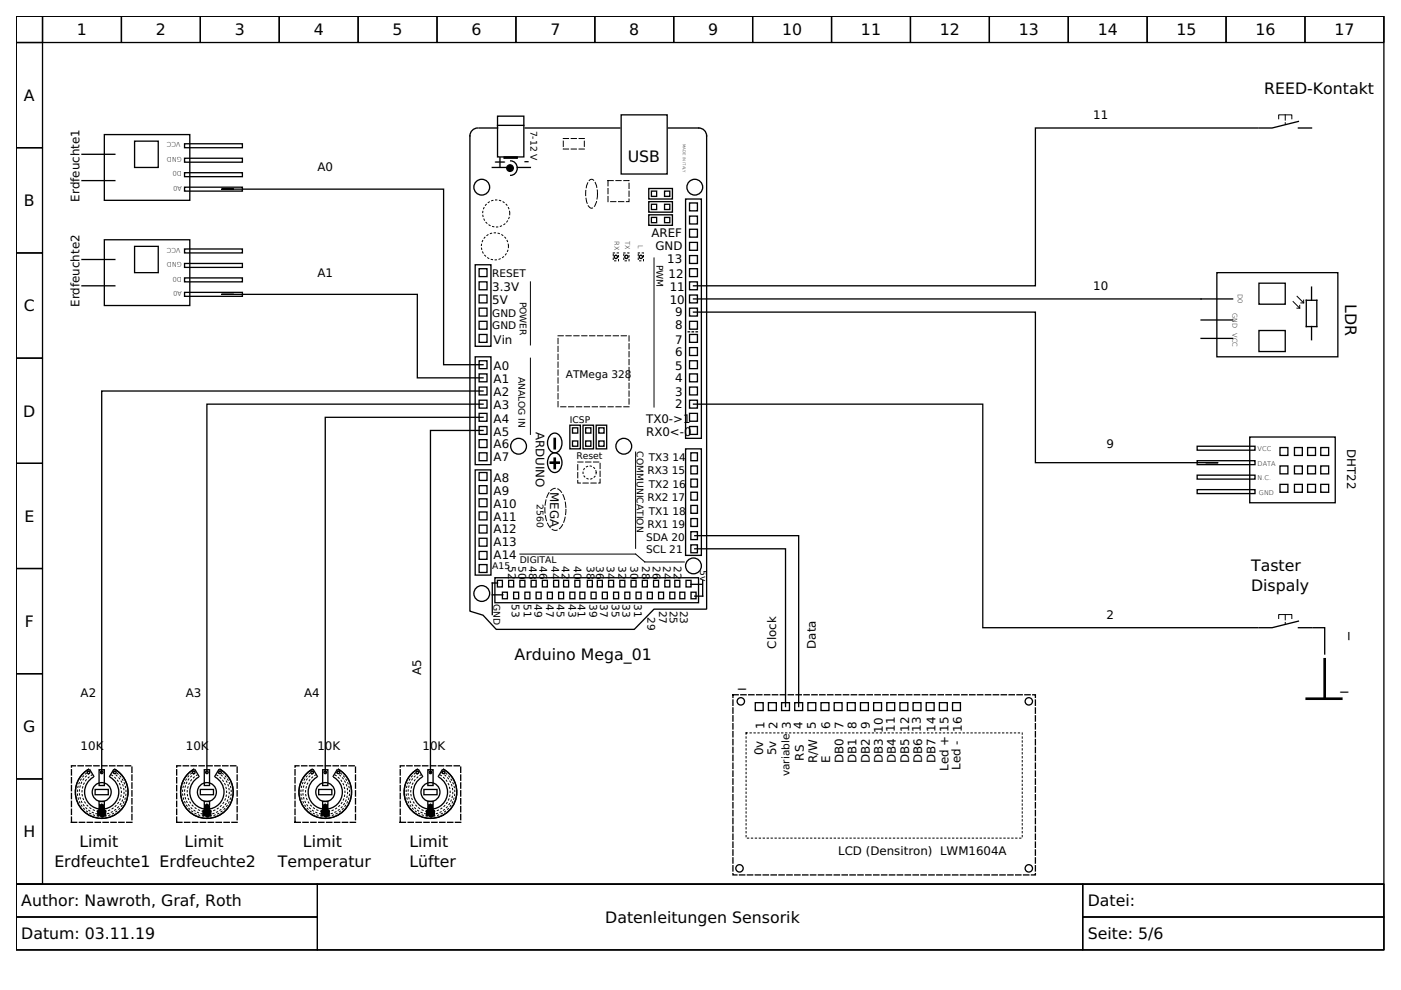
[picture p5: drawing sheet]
<svg xmlns="http://www.w3.org/2000/svg" width="297mm" height="210mm" viewBox="0 0 297 210" stroke-linecap="round" stroke-linejoin="round" font-family="sans-serif">
<g fill="none" stroke="#000" stroke-width=".28">
<path d="M3.4 3.4h290v184.1h-290zM3.4 3.4h5.6v5.6h-5.6zM3.4 9h5.6v22.3h-5.6zM9 3.4h16.7v5.6h-16.7zM25.7 3.4h16.8v5.6h-16.8zM42.5 3.4h16.7v5.6h-16.7zM59.2 3.4h16.7v5.6h-16.7zM75.9 3.4h16.8v5.6h-16.8zM92.7 3.4h16.7v5.6h-16.7zM109.4 3.4h16.7v5.6h-16.7zM126.1 3.4h16.7v5.6h-16.7zM142.8 3.4h16.8v5.6h-16.8z"/>
<path d="M159.6 3.4h16.7v5.6h-16.7zM176.3 3.4h16.7v5.6h-16.7zM193 3.4h16.8v5.6h-16.8zM209.8 3.4h16.7v5.6h-16.7zM226.5 3.4h16.7v5.6h-16.7zM243.2 3.4h16.8v5.6h-16.8zM260 3.4h16.7v5.6h-16.7zM276.7 3.4h16.7v5.6h-16.7zM3.4 31.3h5.6v22.3h-5.6zM17.4 38.3h7M17.4 32.7h7M22.1 28.5h18.1v14h-18.1z"/>
<path d="M28.5 29.9h5.1v5.6h-5.1zM39.1 30.5h12.3v.8h-12.3zM39.1 33.6h12.3v.8h-12.3zM39.1 36.6h12.3v.9h-12.3zM39.1 39.7h12.3v.8h-12.3zM101.3 27.1a1.67 1.67 0 0 0-1.7 1.7v100.8l2.8 .8 2.8 3h29.3l4.2-4.2h11.1v-100.4a1.67 1.67 0 0 0-1.7-1.7h-6.4M101.6 27.1h3.9M104.4 35.5h3M105.5 24.6h5.6v8.7h-5.6zM105.5 26.6h5.6M106.9 33.3h2.8v.3h-2.8zM108.3 34.1a1.54 1.54 0 0 1 1.4 1.5 1.54 1.54 0 0 1-1.4 1.6"/>
<path d="M109.7 35.5h2.8M111.3 27.1h20.1M131.7 24.4h9.8v12.5h-9.8zM137.6 40h5v2.2h-5zM266.6 27.1h-47.1v33.5h-72.5M275.3 25.7l-5.6 1.4h-2.8M275.3 27.1h2.8M3.4 53.6h5.6v22.3h-5.6zM17.4 55h7M22.1 50.8h18.1v14h-18.1zM28.5 52.2h5.1v5.6h-5.1zM39.1 52.8h12.3v.8h-12.3z"/>
<path d="M39.1 55.9h12.3v.8h-12.3zM39.1 58.9h12.3v.9h-12.3zM49.4 40.1h-2.5h47.2v37.2h8.3M100.7 56.1h3.4v17.3h-3.4zM101.6 59.8h1.7v1.6h-1.7zM101.6 57h1.7v1.6h-1.7zM137.6 42.8h5v2.2h-5zM137.6 45.5h5v2.3h-5zM138.1 43.3h1.1v1.1h-1.1zM138.1 46.1h1.1v1.1h-1.1zM138.1 40.5h1.1v1.1h-1.1zM140.9 40.5h1.1v1.1h-1.1z"/>
<path d="M140.9 43.3h1.1v1.1h-1.1zM140.9 46.1h1.1v1.1h-1.1zM145.4 42.2h3.3v50.7h-3.3zM146.2 45.8h1.7v1.7h-1.7zM146.2 48.6h1.7v1.7h-1.7zM146.2 43h1.7v1.7h-1.7zM146.2 54.2h1.7v1.7h-1.7zM146.2 59.8h1.7v1.6h-1.7zM146.2 57h1.7v1.6h-1.7zM146.2 51.4h1.7v1.7h-1.7zM258 57.8h25.7v17.9h-25.7zM3.4 75.9h5.6v22.3h-5.6z"/>
<path d="M17.4 60.6h7M39.1 62h12.3v.8h-12.3zM49.4 62.4h-2.5h41.6v17.7h13.9M100.7 75.7h3.4v22.8h-3.4zM101.6 79.3h1.7v1.7h-1.7zM101.6 62.5h1.7v1.7h-1.7zM101.6 76.5h1.7v1.7h-1.7zM101.6 68.1h1.7v1.7h-1.7zM101.6 70.9h1.7v1.7h-1.7zM101.6 65.3h1.7v1.7h-1.7zM146.2 79.3h1.7v1.7h-1.7zM146.2 76.5h1.7v1.7h-1.7z"/>
<path d="M146.2 73.7h1.7v1.7h-1.7zM146.2 70.9h1.7v1.7h-1.7zM146.2 68.1h1.7v1.7h-1.7zM146.2 62.5h1.7v1.7h-1.7zM146.2 65.3h1.7v1.7h-1.7zM147 63.4h114.3M147 66.2h72.5v31.9h38.8h-2.5M254.7 67.8h6.6M254.7 71.7h6.6M266.9 70.1h5.6v4.4h-5.6zM266.9 60h5.6v4.5h-5.6zM277 63.7h2.2v5.5h-2.2z"/>
<path d="M278.1 60.9v2.8M278.1 69.2v2.8M3.4 98.2h5.6v22.3h-5.6zM100.7 99.6h3.4v22.3h-3.4zM101.6 96h1.7v1.7h-1.7zM101.6 93.2h1.7v1.7h-1.7zM101.6 84.9h1.7v1.6h-1.7zM101.6 87.6h1.7v1.7h-1.7zM101.6 82.1h1.7v1.6h-1.7zM101.6 90.4h1.7v1.7h-1.7zM102.4 82.9h-80.8v80.9M102.4 85.7h-58.5v78.1"/>
<path d="M102.4 88.5h-33.4v75.3M102.4 91.3h-11.1v72.5M116.6 98h2v.2h-2zM116.8 96.3a1.43 1.43 0 0 1 1.6-.1 1.43 1.43 0 0 1 .7 1.3 1.86 1.86 0 0 1-1.9 2.6 2.41 2.41 0 0 1-.4-3.8zM116.8 92.1a1.43 1.43 0 0 1 1.6-.1 1.43 1.43 0 0 1 .7 1.4 1.86 1.86 0 0 1-1.9 2.5 2.41 2.41 0 0 1-.4-3.8zM117.5 97.1h.3v2.3h-.3zM117.5 92.9h.3v2.3h-.3zM120.8 90.2h2.3v5h-2.3zM121.4 93.5h1.1v1.1h-1.1zM121.4 90.7h1.1v1.1h-1.1zM123.6 90.2h2.2v5h-2.2zM124.2 93.5h1.1v1.1h-1.1z"/>
<path d="M124.2 90.7h1.1v1.1h-1.1zM126.4 90.2h2.2v5h-2.2zM127 90.7h1.1v1.1h-1.1zM127 93.5h1.1v1.1h-1.1zM145.4 95.2h3.3v22.6h-3.3zM146.2 82.1h1.7v1.6h-1.7zM146.2 87.6h1.7v1.7h-1.7zM146.2 90.4h1.7v1.7h-1.7zM146.2 84.9h1.7v1.6h-1.7zM146.5 96h1.4v1.7h-1.4zM146.5 98.8h1.4v1.7h-1.4zM147 85.7h61.4v47.4h58.2"/>
<path d="M253.8 97.7h12.3v.8h-12.3zM253.8 94.6h12.3v.8h-12.3zM265 92.7h18.1v13.9h-18.1zM271.4 98.8h1.7v1.7h-1.7zM271.4 94.9h1.7v1.7h-1.7zM274.4 98.8h1.7v1.7h-1.7zM274.4 94.9h1.7v1.7h-1.7zM277.2 98.8h1.7v1.7h-1.7zM277.2 94.9h1.7v1.7h-1.7zM280 98.8h1.7v1.7h-1.7zM280 94.9h1.7v1.7h-1.7zM101.6 103h1.7v1.6h-1.7z"/>
<path d="M101.6 116.9h1.7v1.7h-1.7zM101.6 114.1h1.7v1.7h-1.7zM101.6 108.6h1.7v1.6h-1.7zM101.6 105.8h1.7v1.6h-1.7zM101.6 111.3h1.7v1.7h-1.7zM101.6 119.7h1.7v1.7h-1.7zM101.6 100.2h1.7v1.7h-1.7zM146.5 115.5h1.4v1.7h-1.4zM146.5 101.6h1.4v1.7h-1.4zM146.5 112.7h1.4v1.7h-1.4zM146.5 107.2h1.4v1.6h-1.4zM146.5 104.4h1.4v1.6h-1.4z"/>
<path d="M146.5 109.9h1.4v1.7h-1.4zM147.3 116.4h19.2v33.4M147.3 113.6h22v36.2M253.8 103.8h12.3v.8h-12.3zM253.8 100.7h12.3v.9h-12.3zM271.4 102.7h1.7v1.7h-1.7zM274.4 102.7h1.7v1.7h-1.7zM277.2 102.7h1.7v1.7h-1.7zM280 102.7h1.7v1.7h-1.7zM3.4 120.5h5.6v22.3h-5.6zM104.4 126.1h2.2M104.9 122.5h43.2v5.3h-43.2z"/>
<path d="M105.5 123.1h1v1.3h-1zM105.5 123.6h-1.1v6.7M106.5 125.6h1.1v1.4h-1.1zM107.8 123.1h1.1v1.3h-1.1zM108.9 125.6h1.1v1.4h-1.1zM110.2 123.1h1.1v1.3h-1.1zM111.3 125.6h1v1.4h-1zM112.6 123.1h1.1v1.3h-1.1zM113.7 125.6h1v1.4h-1zM115 123.1h1.1v1.3h-1.1zM116.1 125.6h1v1.4h-1zM117.4 123.1h1v1.3h-1z"/>
<path d="M118.4 125.6h1.1v1.4h-1.1zM119.5 123.1h1.1v1.3h-1.1zM120.8 125.6h1.1v1.4h-1.1zM121.9 123.1h1v1.3h-1zM122.9 125.6h1.1v1.4h-1.1zM124.5 123.1h1.1v1.3h-1.1zM125.3 125.6h1.1v1.4h-1.1zM126.6 123.1h1.1v1.3h-1.1zM127.7 125.6h1.1v1.4h-1.1zM129 123.1h1.1v1.3h-1.1zM130.1 125.6h1.1v1.4h-1.1zM131.4 123.1h1.1v1.3h-1.1z"/>
<path d="M132.5 125.6h1v1.4h-1zM133.8 123.1h1.1v1.3h-1.1zM134.9 125.6h1v1.4h-1zM136.2 123.1h1v1.3h-1zM137.2 125.6h1.1v1.4h-1.1zM138.6 123.1h1v1.3h-1zM139.6 125.6h1.1v1.4h-1.1zM141 123.1h1v1.3h-1zM142 125.6h1.1v1.4h-1.1zM143.1 123.1h1v1.3h-1zM144.1 125.6h1.1v1.4h-1.1zM145.5 123.1h1v1.3h-1z"/>
<path d="M146.5 123.9h2.2M146.5 125.6h1.1v1.4h-1.1zM149 123.1v3.3h-1.7M275.3 131.7l-5.6 1.4h-2.8M275.3 133.1h2.8M278.4 133.1h2.5v5.6M3.4 142.8h5.6v22.4h-5.6zM160.1 149h1.7v1.7h-1.7zM162.9 149h1.7v1.7h-1.7zM165.7 149h1.7v1.7h-1.7zM168.5 149h1.7v1.7h-1.7zM171.3 149h1.7v1.7h-1.7z"/>
<path d="M174.1 149h1.6v1.7h-1.6zM176.9 149h1.6v1.7h-1.6zM179.7 149h1.6v1.7h-1.6zM182.4 149h1.7v1.7h-1.7zM185.2 149h1.7v1.7h-1.7zM188 149h1.7v1.7h-1.7zM190.8 149h1.7v1.7h-1.7zM193.6 149h1.7v1.7h-1.7zM196.4 149h1.7v1.7h-1.7zM199.2 149h1.6v1.7h-1.6zM202 149h1.6v1.7h-1.6zM3.4 165.2h5.6v22.3h-5.6z"/>
<path d="M19.1 163.2l.8 1.4M20.2 167.4h2.8v1.1h-2.8zM21 163.2h1.1v3.3h-1.1zM21 169.9h1.1v.8h-1.1zM23.4 164.8a3.6 3.6 0 0 1 .9 5.5 3.6 3.6 0 0 1-5.5 0 3.6 3.6 0 0 1 .9-5.5M24.1 163.2l-.9 1.4M24.4 163.1a5.6 5.6 0 0 1 1.4 8.4 5.6 5.6 0 0 1-8.5 0 5.6 5.6 0 0 1 1.5-8.4M41.4 163.2l.8 1.4M42.5 167.4h2.8v1.1h-2.8zM43.3 163.2h1.1v3.3h-1.1zM43.3 169.9h1.1v.8h-1.1zM45.7 164.8a3.6 3.6 0 0 1 .9 5.5 3.6 3.6 0 0 1-5.5 0 3.6 3.6 0 0 1 1-5.5"/>
<path d="M46.4 163.2l-.9 1.4M46.7 163.1a5.6 5.6 0 0 1 1.4 8.4 5.6 5.6 0 0 1-8.5 0 5.6 5.6 0 0 1 1.5-8.4M66.5 163.2l.8 1.4M67.6 167.4h2.8v1.1h-2.8zM68.4 163.2h1.1v3.3h-1.1zM68.4 169.9h1.1v.8h-1.1zM70.8 164.8a3.6 3.6 0 0 1 .9 5.5 3.6 3.6 0 0 1-5.5 0 3.6 3.6 0 0 1 .9-5.5M71.5 163.2l-.9 1.4M71.8 163.1a5.6 5.6 0 0 1 1.4 8.4 5.6 5.6 0 0 1-8.5 0 5.6 5.6 0 0 1 1.5-8.4M88.8 163.2l.8 1.4M89.9 167.4h2.8v1.1h-2.8zM90.7 163.2h1.1v3.3h-1.1z"/>
<path d="M90.7 169.9h1.1v.8h-1.1zM93.1 164.8a3.6 3.6 0 0 1 .9 5.5 3.6 3.6 0 0 1-5.5 0 3.6 3.6 0 0 1 1-5.5M93.8 163.2l-.9 1.4M94.1 163.1a5.6 5.6 0 0 1 1.4 8.4 5.6 5.6 0 0 1-8.5 0 5.6 5.6 0 0 1 1.5-8.4M3.4 187.5h290v13.9h-290z"/>
<circle cx="102.1" cy="39.7" r="1.67"/>
<circle cx="147.3" cy="39.7" r="1.67"/>
<circle cx="130.6" cy="54.5" r=".35"/>
<circle cx="132.8" cy="54.5" r=".35"/>
<circle cx="135.9" cy="54.5" r=".35"/>
<circle cx="109.9" cy="94.6" r="1.67"/>
<circle cx="132.3" cy="94.6" r="1.67"/>
<circle cx="147" cy="120" r="1.67"/>
<circle cx="102.1" cy="125.8" r="1.67"/>
<circle cx="157.1" cy="148.7" r=".78"/>
<circle cx="218.1" cy="148.7" r=".78"/>
<circle cx="18.8" cy="163.8" r=".28"/>
<circle cx="21.6" cy="167.9" r="2.01"/>
<circle cx="21.6" cy="163.8" r=".28"/>
<circle cx="24.4" cy="163.8" r=".28"/>
<circle cx="41.1" cy="163.8" r=".28"/>
<circle cx="43.9" cy="163.8" r=".28"/>
<circle cx="43.9" cy="167.9" r="2.01"/>
<circle cx="46.7" cy="163.8" r=".28"/>
<circle cx="66.2" cy="163.8" r=".28"/>
<circle cx="69" cy="163.8" r=".28"/>
<circle cx="69" cy="167.9" r="2.01"/>
<circle cx="71.7" cy="163.8" r=".28"/>
<circle cx="88.5" cy="163.8" r=".28"/>
<circle cx="91.3" cy="167.9" r="2.01"/>
<circle cx="91.3" cy="163.8" r=".28"/>
<circle cx="94.1" cy="163.8" r=".28"/>
<circle cx="156.8" cy="184.1" r=".78"/>
<circle cx="218.1" cy="184.1" r=".78"/>
</g>
<g fill="none" stroke="#000" stroke-width=".21">
<path d="M271.1 25.2v-.8h2.8v.8M112.5 59.8v13.3M138.7 54.7v31.6M112.5 75.9v16.2M274.2 63.9l1.4 1.4M275 62.8l1.4 1.4M275.6 64.7v.6h-.6M276.4 63.6v.6h-.6M134.8 95.8v20.5M110.2 117.5h24.6l1.9 1.6h8.4M271.1 131.1v-.8h2.8v.8M3.4 187.5h63.9v6.9h-63.9z"/>
<path d="M3.4 194.4h63.9v7h-63.9zM67.3 187.5h162.3v13.9h-162.3zM229.6 187.5h63.8v6.9h-63.8zM229.6 194.4h63.8v7h-63.8z"/>
</g>
<path d="M119.4 29.4h4.5v2.2h-4.5zM125.1 38.1l.3-.1a1.66 1.66 0 0 1 1.1 1.5 5.3 5.3 0 0 1-.7 4.5l-.4 .1a1.66 1.66 0 0 1-1.1-1.5 5.3 5.3 0 0 1 .8-4.5zM128.9 38.3h4.5v4.5h-4.5zM272.5 24.4v1.9M118.3 71.2h15.1v15h-15.1zM122.5 98h4.7v4.4h-4.7zM116.9 103.9a1.54 1.54 0 0 1 2.4 .9 7.1 7.1 0 0 1-.7 7.3 1.54 1.54 0 0 1-2.4-.9 7.1 7.1 0 0 1 .7-7.3zM272.5 130.3v2" fill="none" stroke="#000" stroke-width=".21" stroke-dasharray="1.1 .6"/>
<g fill="none" stroke="#000" stroke-width=".21" stroke-dasharray=".3 .6">
<path d="M130 53.6h1.1v1.7h-1.1zM132.3 53.6h1.1v1.7h-1.1zM135.3 53.6h1.1v1.7h-1.1zM158.2 155.4h58.5v22.3h-58.5zM23.7 164.3a4.2 4.2 0 0 1 1.1 6.3 4.2 4.2 0 0 1-6.4 0 4.2 4.2 0 0 1 1.1-6.3M23.9 163.8a4.7 4.7 0 0 1 1.3 7.2 4.7 4.7 0 0 1-7.3 0 4.7 4.7 0 0 1 1.3-7.2M24.1 163.5a5.2 5.2 0 0 1 1.4 7.8 5.2 5.2 0 0 1-7.9 0 5.2 5.2 0 0 1 1.4-7.8M46 164.3a4.2 4.2 0 0 1 1.1 6.3 4.2 4.2 0 0 1-6.4 0 4.2 4.2 0 0 1 1.1-6.3M46.2 163.8a4.7 4.7 0 0 1 1.3 7.2 4.7 4.7 0 0 1-7.3 0 4.7 4.7 0 0 1 1.3-7.2M46.4 163.5a5.2 5.2 0 0 1 1.4 7.8 5.2 5.2 0 0 1-7.9 0 5.2 5.2 0 0 1 1.4-7.8M71.1 164.3a4.2 4.2 0 0 1 1.1 6.3 4.2 4.2 0 0 1-6.4 0 4.2 4.2 0 0 1 1.1-6.3M71.3 163.8a4.7 4.7 0 0 1 1.3 7.2 4.7 4.7 0 0 1-7.3 0 4.7 4.7 0 0 1 1.3-7.2"/>
<path d="M71.5 163.5a5.2 5.2 0 0 1 1.4 7.8 5.2 5.2 0 0 1-7.9 0 5.2 5.2 0 0 1 1.4-7.8M93.4 164.3a4.2 4.2 0 0 1 1.1 6.3 4.2 4.2 0 0 1-6.4 0 4.2 4.2 0 0 1 1.1-6.3M93.6 163.8a4.7 4.7 0 0 1 1.3 7.2 4.7 4.7 0 0 1-7.3 0 4.7 4.7 0 0 1 1.3-7.2M93.8 163.5a5.2 5.2 0 0 1 1.4 7.8 5.2 5.2 0 0 1-7.9 0 5.2 5.2 0 0 1 1.4-7.8"/>
<circle cx="104.9" cy="52.2" r="2.87"/>
<circle cx="105.2" cy="45.3" r="2.87"/>
<circle cx="125" cy="100.2" r="1.39"/>
</g>
<path d="M145.9 70.4h2.2" fill="none" stroke="#000" stroke-width=".28" stroke-dasharray=".3 .6"/>
<g fill="#000" stroke="#000" stroke-width=".28">
<path d="M21 171l.6-.5 .5 .5v.8h.3v1.2h-.3l-.3 .2h-.2l-.3-.2h-.6v-1.2h.3z" fill-rule="evenodd"/>
<path d="M43.3 171l.6-.5 .5 .5v.8h.3v1.2h-.3l-.3 .2h-.2l-.3-.2h-.6v-1.2h.3z" fill-rule="evenodd"/>
<path d="M68.4 171l.6-.5 .5 .5v.8h.3v1.2h-.3l-.3 .2h-.2l-.3-.2h-.6v-1.2h.3z" fill-rule="evenodd"/>
<path d="M90.7 171l.6-.5 .5 .5v.8h.3v1.2h-.3l-.3 .2h-.2l-.3-.2h-.6v-1.2h.3z" fill-rule="evenodd"/>
<circle cx="108.1" cy="35.6" r=".7"/>
</g>
<path d="M155.4 147.3h64.1v38.2h-64.1zM15.1 162.4h12.9v12h-12.9zM37.5 162.4h12.8v12h-12.8zM62.5 162.4h12.9v12h-12.9zM84.9 162.4h12.8v12h-12.8z" fill="none" stroke="#000" stroke-width=".28" stroke-dasharray="1.1 .6"/>
<path d="M280.9 139.8v8.1M277.1 148.1h7.3" fill="none" stroke="#000" stroke-width=".56"/>
<g font-size="3.3">
<text x="16.3" y="7.5">1</text>
<text x="33" y="7.5">2</text>
<text x="49.8" y="7.5">3</text>
<text x="66.5" y="7.5">4</text>
<text x="83.2" y="7.5">5</text>
<text x="100" y="7.5">6</text>
<text x="116.7" y="7.5">7</text>
<text x="133.4" y="7.5">8</text>
<text x="150.1" y="7.5">9</text>
<text x="165.8" y="7.5">10</text>
<text x="182.5" y="7.5">11</text>
<text x="199.3" y="7.5">12</text>
<text x="216" y="7.5">13</text>
<text x="232.7" y="7.5">14</text>
<text x="249.5" y="7.5">15</text>
<text x="266.2" y="7.5">16</text>
<text x="282.9" y="7.5">17</text>
<text x="5.1" y="21.4">A</text>
<text x="268" y="20">REED-Kontakt</text>
<text x="104.6" y="35.5">+</text>
<text x="111.1" y="35.2">-</text>
<text x="133.1" y="34.4">USB</text>
<text x="5.1" y="43.7">B</text>
<text x="285.2" y="64.5" transform="rotate(90 285.2 64.5)">LDR</text>
<text x="5.1" y="66">C</text>
<text x="4.9" y="88.3">D</text>
<text x="5.2" y="110.6">E</text>
<text x="265.2" y="121.1">Taster</text>
<text x="265.2" y="125.3">Dispaly</text>
<text x="5.3" y="132.9">F</text>
<text x="285.3" y="135.6" transform="rotate(-90 285.3 135.6)">_</text>
<text x="109.1" y="139.9">Arduino Mega_01</text>
<text x="156.5" y="145.5">_</text>
<text x="284.2" y="146.1">_</text>
<text x="4.9" y="155.3">G</text>
<text x="5" y="177.6">H</text>
<text x="16.8" y="179.7">Limit</text>
<text x="39.1" y="179.7">Limit</text>
<text x="64.2" y="179.7">Limit</text>
<text x="86.8" y="179.7">Limit</text>
<text x="11.5" y="183.8">Erdfeuchte1 Erdfeuchte2</text>
<text x="58.9" y="183.8">Temperatur</text>
<text x="86.8" y="183.8">Lüfter</text>
<text x="4.5" y="192.2">Author: Nawroth, Graf, Roth</text>
<text x="128.3" y="195.7">Datenleitungen Sensorik</text>
<text x="230.6" y="192.2">Datei:</text>
<text x="4.5" y="199.2">Datum: 03.11.19</text>
<text x="230.6" y="199.2">Seite: 5/6</text>
</g>
<g font-size="2.5">
<text x="231.8" y="25.2">11</text>
<text x="67.3" y="36.3">A0</text>
<text x="16.8" y="42.8" transform="rotate(-90 16.8 42.8)">Erdfeuchte1</text>
<text x="138.1" y="50.3">AREF</text>
<text x="138.9" y="53.1">GND</text>
<text x="67.3" y="58.6">A1</text>
<text x="141.5" y="55.9">13</text>
<text x="141.7" y="58.9">12</text>
<text x="16.8" y="65.1" transform="rotate(-90 16.8 65.1)">Erdfeuchte2</text>
<text x="104.4" y="61.7">3.3V</text>
<text x="104.4" y="64.5">5V</text>
<text x="142" y="64.5">10</text>
<text x="142" y="61.7">11</text>
<text x="231.8" y="61.4">10</text>
<text x="143.1" y="67">9</text>
<text x="143.1" y="69.8">8</text>
<text x="104.6" y="72.9">Vin</text>
<text x="143.1" y="72.9">7</text>
<text x="143.1" y="75.4">6</text>
<text x="104.6" y="78.4">A0</text>
<text x="104.6" y="81.2">A1</text>
<text x="143.1" y="81">4</text>
<text x="143.1" y="78.4">5</text>
<text x="104.6" y="89.6">A4</text>
<text x="104.6" y="86.8">A3</text>
<text x="104.6" y="84">A2</text>
<text x="137" y="89.6">TX0-&gt;1</text>
<text x="143.1" y="84">3</text>
<text x="143.1" y="86.5">2</text>
<text x="104.6" y="94.9">A6</text>
<text x="104.6" y="92.4">A5</text>
<text x="113.6" y="91.5" transform="rotate(90 113.6 91.5)">ARDUINO</text>
<text x="137" y="92.4">RX0&lt;-0</text>
<text x="234.6" y="94.9">9</text>
<text x="285.6" y="95.2" transform="rotate(90 285.6 95.2)">DHT22</text>
<text x="104.6" y="97.7">A7</text>
<text x="104.6" y="107.7">A10</text>
<text x="104.6" y="104.9">A9</text>
<text x="104.6" y="102.1">A8</text>
<text x="116.6" y="104.4" transform="rotate(90 116.6 104.4)">MEGA</text>
<text x="104.6" y="113">A12</text>
<text x="104.6" y="110.5">A11</text>
<text x="104.6" y="118.6">A14</text>
<text x="104.6" y="115.8">A13</text>
<text x="234.6" y="131.1">2</text>
<text x="164.6" y="137.6" transform="rotate(-90 164.6 137.6)">Clock</text>
<text x="173" y="137.6" transform="rotate(-90 173 137.6)">Data</text>
<text x="89.3" y="143.1" transform="rotate(-90 89.3 143.1)">A5</text>
<text x="17.1" y="147.9">A2</text>
<text x="39.4" y="147.9">A3</text>
<text x="64.5" y="147.9">A4</text>
<text x="162.1" y="154.6" transform="rotate(-90 162.1 154.6)">1</text>
<text x="164.9" y="154.6" transform="rotate(-90 164.9 154.6)">2</text>
<text x="167.7" y="154.6" transform="rotate(-90 167.7 154.6)">3</text>
<text x="170.2" y="154.6" transform="rotate(-90 170.2 154.6)">4</text>
<text x="173" y="154.6" transform="rotate(-90 173 154.6)">5</text>
<text x="176" y="154.6" transform="rotate(-90 176 154.6)">6</text>
<text x="178.8" y="154.6" transform="rotate(-90 178.8 154.6)">7</text>
<text x="181.6" y="154.6" transform="rotate(-90 181.6 154.6)">8</text>
<text x="184.4" y="154.6" transform="rotate(-90 184.4 154.6)">9</text>
<text x="187.2" y="155.4" transform="rotate(-90 187.2 155.4)">10</text>
<text x="189.7" y="155.1" transform="rotate(-90 189.7 155.1)">11</text>
<text x="192.8" y="155.1" transform="rotate(-90 192.8 155.1)">12</text>
<text x="195.3" y="155.1" transform="rotate(-90 195.3 155.1)">13</text>
<text x="198.3" y="155.1" transform="rotate(-90 198.3 155.1)">14</text>
<text x="201.1" y="155.1" transform="rotate(-90 201.1 155.1)">15</text>
<text x="203.9" y="155.1" transform="rotate(-90 203.9 155.1)">16</text>
<text x="17.1" y="159">10K</text>
<text x="39.4" y="159">10K</text>
<text x="67.3" y="159">10K</text>
<text x="89.6" y="159">10K</text>
<text x="161.8" y="160.1" transform="rotate(-90 161.8 160.1)">0v</text>
<text x="164.6" y="160.1" transform="rotate(-90 164.6 160.1)">5v</text>
<text x="170.5" y="161.2" transform="rotate(-90 170.5 161.2)">RS</text>
<text x="173.2" y="161.8" transform="rotate(-90 173.2 161.8)">R/W</text>
<text x="176" y="161.8" transform="rotate(-90 176 161.8)">E</text>
<text x="178.8" y="161.8" transform="rotate(-90 178.8 161.8)">DB0</text>
<text x="181.6" y="161.8" transform="rotate(-90 181.6 161.8)">DB1</text>
<text x="184.4" y="161.8" transform="rotate(-90 184.4 161.8)">DB2</text>
<text x="187.2" y="161.8" transform="rotate(-90 187.2 161.8)">DB3</text>
<text x="190" y="161.8" transform="rotate(-90 190 161.8)">DB4</text>
<text x="192.8" y="161.8" transform="rotate(-90 192.8 161.8)">DB5</text>
<text x="195.5" y="161.8" transform="rotate(-90 195.5 161.8)">DB6</text>
<text x="198.3" y="161.8" transform="rotate(-90 198.3 161.8)">DB7</text>
<text x="201.1" y="163.5" transform="rotate(-90 201.1 163.5)">Led +</text>
<text x="203.6" y="163.2" transform="rotate(-90 203.6 163.2)">Led -</text>
<text x="177.7" y="181.3">LCD (Densitron) LWM1604A</text>
</g>
<g font-size="2.2">
<text x="104.4" y="58.6">RESET</text>
<text x="104.4" y="67.3">GND</text>
<text x="104.4" y="69.8">GND</text>
<text x="120" y="80.1">ATMega 328</text>
<text x="137.3" y="100.5">RX3</text>
<text x="137.6" y="97.7">TX3</text>
<text x="142.5" y="100.5">15</text>
<text x="142.6" y="97.7">14</text>
<text x="137.3" y="106.3">RX2</text>
<text x="137.6" y="103.5">TX2</text>
<text x="142.5" y="106.3">17</text>
<text x="142.6" y="103.5">16</text>
<text x="137.3" y="111.9">RX1</text>
<text x="137.6" y="109.1">TX1</text>
<text x="142.5" y="111.9">19</text>
<text x="142.6" y="109.1">18</text>
<text x="107.7" y="120" transform="rotate(90 107.7 120)">52</text>
<text x="109.9" y="120" transform="rotate(90 109.9 120)">50</text>
<text x="112.2" y="120" transform="rotate(90 112.2 120)">48</text>
<text x="114.4" y="120" transform="rotate(90 114.4 120)">46</text>
<text x="116.9" y="120" transform="rotate(90 116.9 120)">44</text>
<text x="119.1" y="120" transform="rotate(90 119.1 120)">42</text>
<text x="121.7" y="120" transform="rotate(90 121.7 120)">40</text>
<text x="124.4" y="120" transform="rotate(90 124.4 120)">38</text>
<text x="126.4" y="120" transform="rotate(90 126.4 120)">36</text>
<text x="128.6" y="120" transform="rotate(90 128.6 120)">34</text>
<text x="131.1" y="120" transform="rotate(90 131.1 120)">32</text>
<text x="133.6" y="120" transform="rotate(90 133.6 120)">30</text>
<text x="136.2" y="120" transform="rotate(90 136.2 120)">28</text>
<text x="137" y="114.7">SDA 20</text>
<text x="137" y="117.2">SCL 21</text>
<text x="138.4" y="120" transform="rotate(90 138.4 120)">26</text>
<text x="140.6" y="120" transform="rotate(90 140.6 120)">24</text>
<text x="142.8" y="120" transform="rotate(90 142.8 120)">22</text>
<text x="108.6" y="128.1" transform="rotate(90 108.6 128.1)">53</text>
<text x="111.1" y="128.1" transform="rotate(90 111.1 128.1)">51</text>
<text x="113.3" y="128.1" transform="rotate(90 113.3 128.1)">49</text>
<text x="115.8" y="128.1" transform="rotate(90 115.8 128.1)">47</text>
<text x="118" y="128.1" transform="rotate(90 118 128.1)">45</text>
<text x="120.5" y="128.1" transform="rotate(90 120.5 128.1)">43</text>
<text x="122.5" y="128.1" transform="rotate(90 122.5 128.1)">41</text>
<text x="125" y="128.1" transform="rotate(90 125 128.1)">39</text>
<text x="127.2" y="128.1" transform="rotate(90 127.2 128.1)">37</text>
<text x="129.7" y="128.1" transform="rotate(90 129.7 128.1)">35</text>
<text x="132" y="128.1" transform="rotate(90 132 128.1)">33</text>
<text x="134.5" y="128.1" transform="rotate(90 134.5 128.1)">31</text>
<text x="137.3" y="130.9" transform="rotate(90 137.3 130.9)">29</text>
<text x="139.8" y="129.5" transform="rotate(90 139.8 129.5)">27</text>
<text x="142" y="129.5" transform="rotate(90 142 129.5)">25</text>
<text x="144.2" y="129.5" transform="rotate(90 144.2 129.5)">23</text>
<text x="167.4" y="164.6" transform="rotate(-90 167.4 164.6)">variable</text>
</g>
<g font-size="2">
<text x="112.5" y="27.7" transform="rotate(90 112.5 27.7)">7-12 V</text>
<text x="139.2" y="56.1" transform="rotate(90 139.2 56.1)">PWM</text>
<text x="110.2" y="63.9" transform="rotate(90 110.2 63.9)">POWER</text>
<text x="109.9" y="79.8" transform="rotate(90 109.9 79.8)">ANALOG IN</text>
<text x="120.8" y="89.6">ICSP</text>
<text x="135" y="95.7" transform="rotate(90 135 95.7)">COMMUNICATION</text>
<text x="122.2" y="97.4">Reset</text>
<text x="113.9" y="106.9" transform="rotate(90 113.9 106.9)">2560</text>
<text x="110.2" y="119.4">DIGITAL</text>
<text x="104.4" y="120.5">A15</text>
<text x="148.4" y="120.8" transform="rotate(90 148.4 120.8)">5v</text>
<text x="104.6" y="128.1" transform="rotate(90 104.6 128.1)">GND</text>
</g>
<g font-size="1.4">
<text x="38.3" y="30.2" transform="rotate(-180 38.3 30.2)">VCC</text>
<text x="38.6" y="33.3" transform="rotate(-180 38.6 33.3)">GND</text>
<text x="38.6" y="36.3" transform="rotate(-180 38.6 36.3)">D0</text>
<text x="38.6" y="39.4" transform="rotate(-180 38.6 39.4)">A0</text>
<text x="38.3" y="52.5" transform="rotate(-180 38.3 52.5)">VCC</text>
<text x="130.3" y="51.1" transform="rotate(90 130.3 51.1)">RX</text>
<text x="132.5" y="51.1" transform="rotate(90 132.5 51.1)">TX</text>
<text x="135.3" y="52" transform="rotate(90 135.3 52)">L</text>
<text x="38.6" y="58.6" transform="rotate(-180 38.6 58.6)">D0</text>
<text x="38.6" y="55.6" transform="rotate(-180 38.6 55.6)">GND</text>
<text x="38.6" y="61.7" transform="rotate(-180 38.6 61.7)">A0</text>
<text x="262.5" y="62.3" transform="rotate(90 262.5 62.3)">D0</text>
<text x="261.3" y="66.5" transform="rotate(90 261.3 66.5)">GND</text>
<text x="261.3" y="70.6" transform="rotate(90 261.3 70.6)">VCC</text>
<text x="266.6" y="95.7">VCC</text>
<text x="266.6" y="98.8">DATA</text>
<text x="266.6" y="101.9">N.C.</text>
<text x="266.9" y="104.9">GND</text>
</g>
<text font-size=".8" x="144.8" y="30.5" transform="rotate(90 144.8 30.5)">MADE IN ITALY</text>
</svg>
